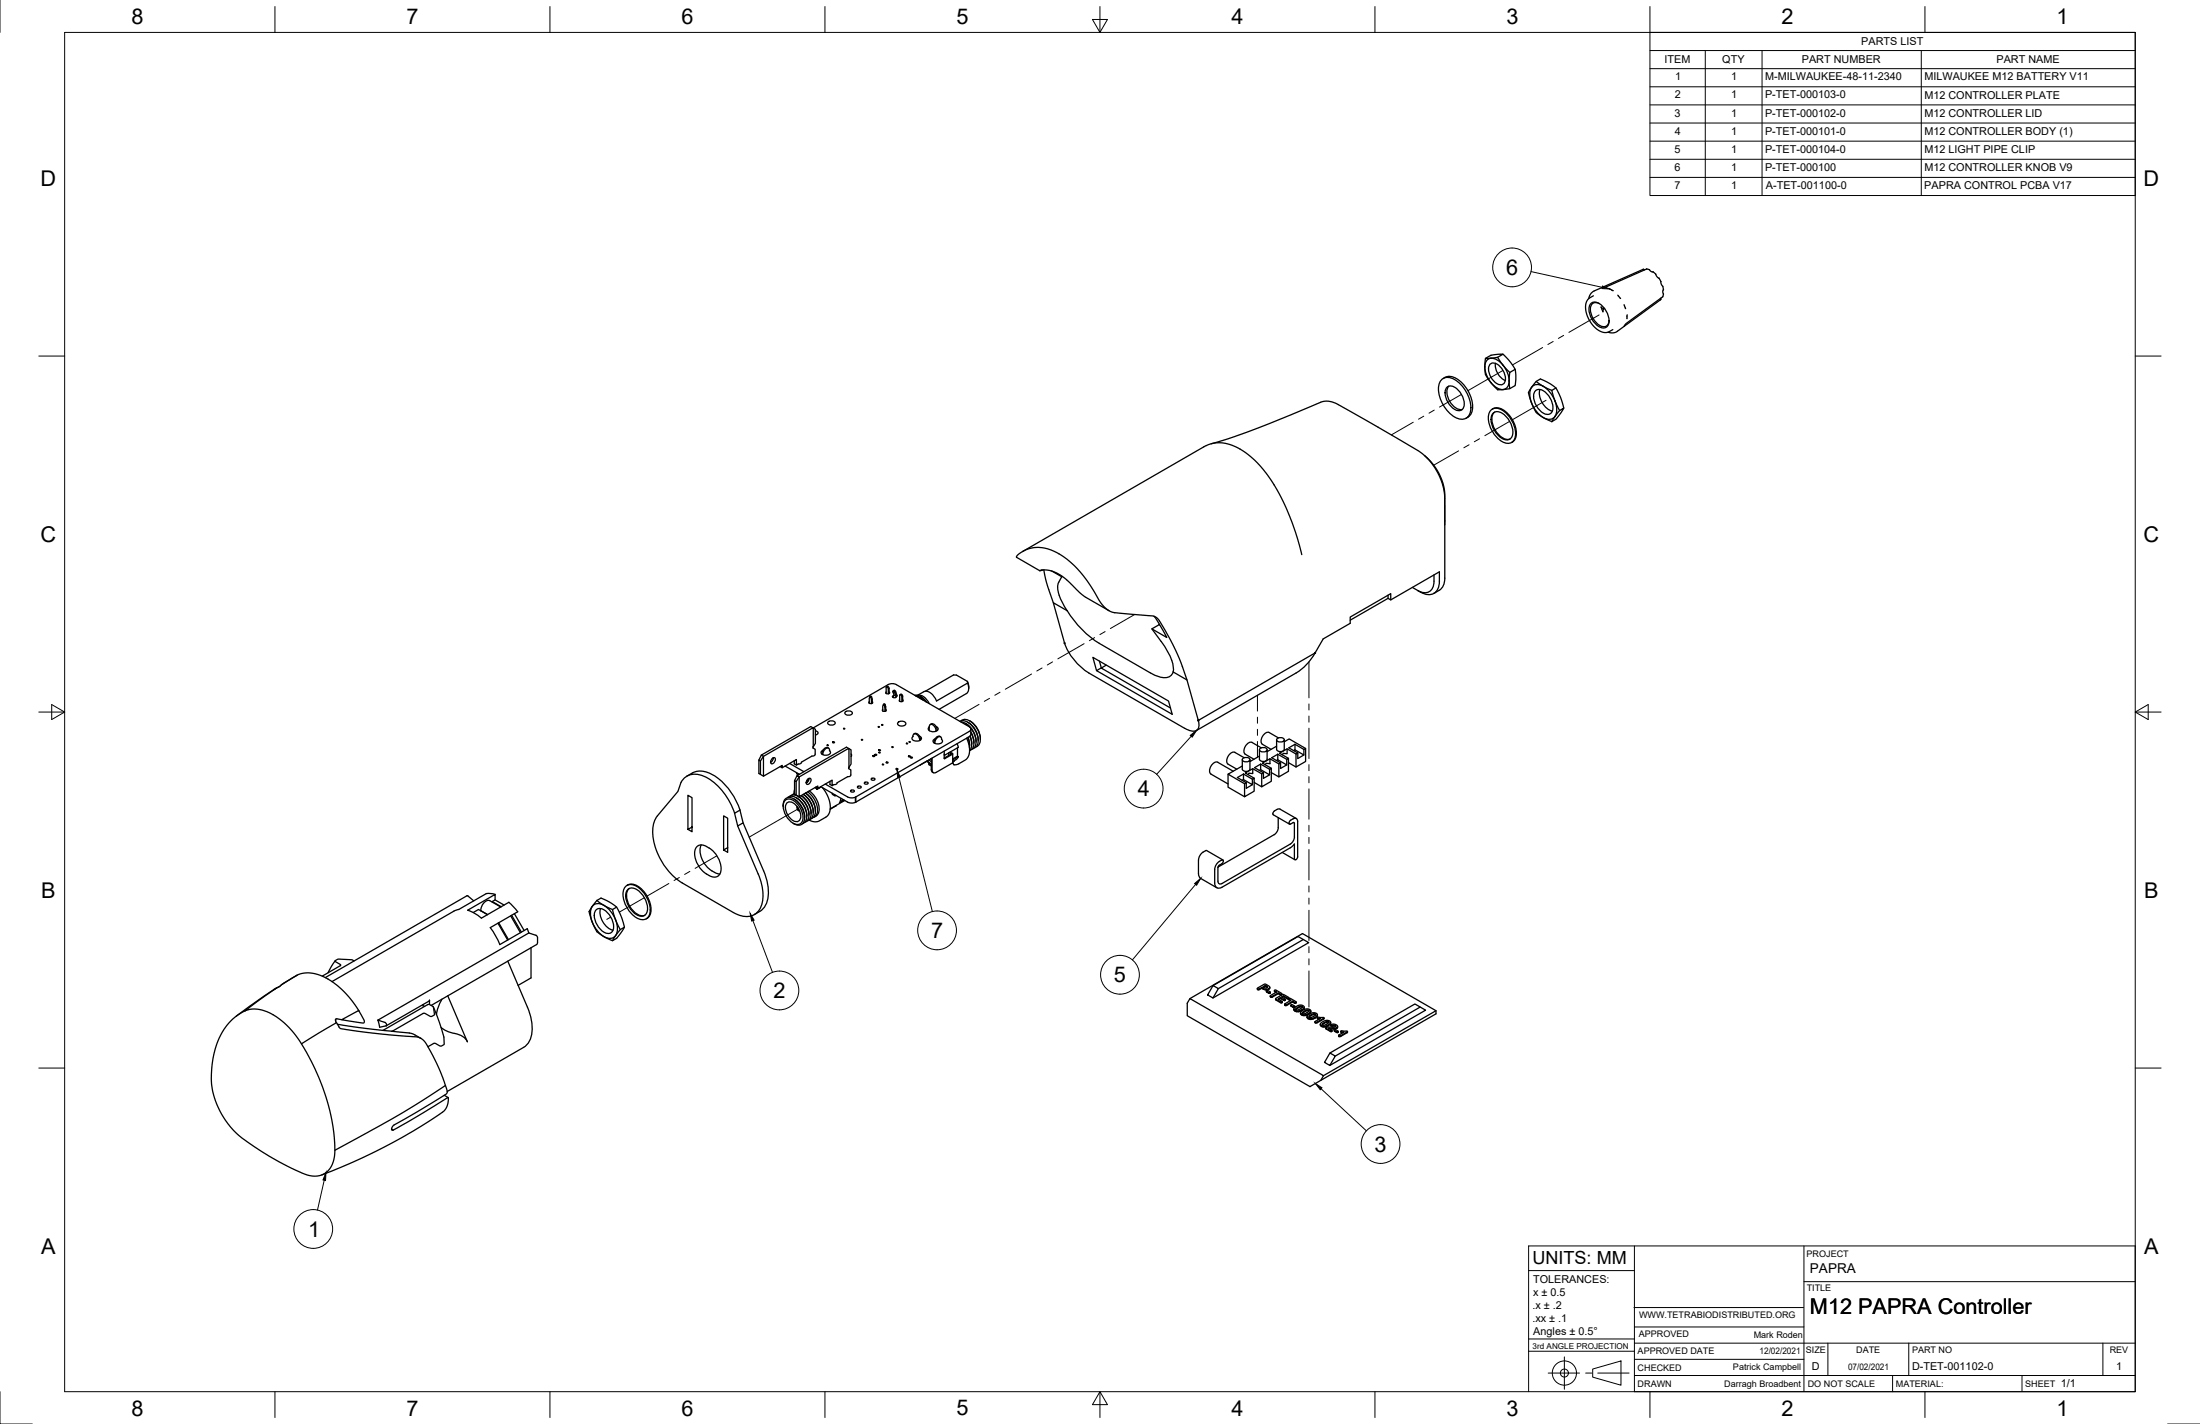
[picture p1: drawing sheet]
<svg xmlns="http://www.w3.org/2000/svg" width="864mm" height="559mm" viewBox="0 0 864 559" stroke-linecap="round" stroke-linejoin="round" font-family="sans-serif">
<!-- layer: Visible -->
<g fill="none" stroke="#000" stroke-width=".51">
<path d="M624.4 119.2a2.85 2.85 0 0 1 4 .3 7.8 7.8 0 0 1 2.9 8 2.57 2.57 0 0 1-4.3 .2 7.8 7.8 0 0 1-2.9-7.9zM625.5 116.1l-1.4 .8a6 6 0 0 0-.8 7.6 8.4 8.4 0 0 0 7.5 6l2.3-1.2M627.8 119.2a2.22 2.22 0 0 0-2.5-.2 2.22 2.22 0 0 0-1 2.4 7.5 7.5 0 0 0 5 6.8 2.13 2.13 0 0 0 2.3-2.4M631.9 113.4l.2 .1M632.2 113.5l.5 .4M632.7 113.9l.6 .2M635.1 115.8l1.1 1.3M637.5 119.5l.6 1.6M645.6 105.9l-.6-.2-19.2 8.5a4 4 0 0 0-2.2 3M646.4 105.6l1 .2 1 .9a2.99 2.99 0 0 1 2.2 2.1l.6 .4 .8 1.3M646.4 105.5l-16.3 7.3-1.3 .1M652 110.5l.1 1 .6 .8"/>
<path d="M652 117.4l-17.1 12.6a4 4 0 0 1-3.7 .4M652 117v.4M652.7 112.4a1.23 1.23 0 0 1 0 1.7l.2 1.2M653 115.3l-.3 1.2-14.4 10.5-.8 1M590 139l2.9 3.2 1.9 2.7-2.1 1.3M629.8 121l-.6 .8v.5l-.7-1.8 .3 .4 .9 .2M638.8 123.6l-.1 1.5M565.7 149.2a4.4 4.4 0 0 1 6.2 .3 13.3 13.3 0 0 1 5.2 12.5 3.7 3.7 0 0 1-6.1 1.7 13.3 13.3 0 0 1-6.1-13zM566.5 148.5a5 5 0 0 1 6.5 1 12.8 12.8 0 0 1 4.7 12.4 3.9 3.9 0 0 1-2.2 2.2M567.9 152.1a3.5 3.5 0 0 1 5 1.5 6.3 6.3 0 0 1 1.2 6.9 3.5 3.5 0 0 1-5-1.5 6.3 6.3 0 0 1-1.2-6.9zM568.7 151.5a6.3 6.3 0 0 0 2.1 8.1l2 1.1h1.2M582.8 144a6.7 6.7 0 0 0 2.1 5.8l.3 .3"/>
<path d="M582.8 144l.2-2a.86 .86 0 0 1 .6-1.3l2.8-.3a1.41 1.41 0 0 1 2.3 1.1l2.8 3.6a1.69 1.69 0 0 1 1 2v4.3a.73 .73 0 0 1 .2 .8 .73 .73 0 0 1-.8 .4l-1.9 .3M582.9 144a10.4 10.4 0 0 0 2.3 6.1M582.9 144a2.92 2.92 0 0 1 1.4-3.1 2.92 2.92 0 0 1 3.3 .3 9.9 9.9 0 0 1 4.6 9.8l-.3 .6a2.37 2.37 0 0 1-1.9 1.3M584.9 143a3.1 3.1 0 0 1 4.4 1.4 5.6 5.6 0 0 1 1.1 6.1 3.1 3.1 0 0 1-4.4-1.4 5.6 5.6 0 0 1-1.1-6.1zM585.2 150.1l1.2 1.4a2.85 2.85 0 0 0 3.6 1.4M585.2 150.1a6.2 6.2 0 0 0 4.8 2.8M587 142.6a7 7 0 0 0 3.9 6.7M587.9 140.2l2.1-1.2-4.8 .4-2.1 1.2M594.8 144.9l.2 2.3-.2 4.1-2.1 1.2M601.2 152a3.2 3.2 0 0 0-.7 4.2l.7 1.9M601.2 158.1a7.7 7.7 0 0 0 4.2 5.5l.4 .3M601.2 152a6.9 6.9 0 0 0 0 6.1"/>
<path d="M601.2 158.1a11.7 11.7 0 0 0 4.6 5.7M602.6 153.4a3 3 0 0 1 4.5 1 6.7 6.7 0 0 1 1.9 7.6 3 3 0 0 1-4.5-.9 6.7 6.7 0 0 1-1.9-7.7zM603 149.7l1.7-1 2.2 1a8.7 8.7 0 0 1 5.7 6.3l1.3 4.1M604.5 152.8a7.5 7.5 0 0 0 4.9 8.5M605.8 151.6l2.2 1.1a1.52 1.52 0 0 1 1.5 1.9l.9 2.7M605.8 151.6l-1.9-1.3a.73 .73 0 0 0-.7-.5 .73 .73 0 0 0-.7 .5l-1.3 1.7M605.8 151.6a11.5 11.5 0 0 1 4.6 5.7M605.8 151.6a3.3 3.3 0 0 0-4.6 .4M610.4 157.3l1.8 3.8M610.4 157.3a5.6 5.6 0 0 1-.9 6.9l-1.7 .4-2-.8M610.8 152.3l-1.6 .9M475.5 174.1l6.6-1.9 9.2-3.3 27.7-11.3 2.2-.2 2.7 .7a489.7 489.7 0 0 1 32.6 18.7l3.4 2.7 3 3.5 2.1 3.9 1.7 4.6 .4 3.2v32.1"/>
<path d="M559.2 178.8l2 1.8 2.3 3 1.8 3.1 1.1 3 .7 4.1v12M585.3 160.9a4.3 4.3 0 0 1 5.8 1.2 10.1 10.1 0 0 1 3.2 10.6 3.6 3.6 0 0 1-5.5 0 11 11 0 0 1-4.3-10.5zM586.1 160.4l-.3 .1M586.1 160.4a5.4 5.4 0 0 1 6.2 2.4 9.5 9.5 0 0 1 2.4 9.6l-1.3 1.3M586.3 162a4.1 4.1 0 0 1 5.3 1.8 7.5 7.5 0 0 1 1.7 7.9 3.3 3.3 0 0 1-5.1-.7 8 8 0 0 1-2.3-8.6zM586.7 161.7a5 5 0 0 0-.3 6 7.1 7.1 0 0 0 5.8 4.7l.6-.1M605.8 163.9l3.4 1.6M612.2 161.1l-3 4.4M612.2 161.1l1.7-1-3.1 4.4-1.6 1M401.4 216.4l71.1-41a14 14 0 0 1 15.2 1.4l.8 .5a52.5 52.5 0 0 1 17.1 23.8 101 101 0 0 1 5.4 16.6M408.2 224l-9.1-5.3 .1-.7a13.2 13.2 0 0 1 16.5-.7l4.3 3.1 4.1 4.2 3.1 3.9 5.8 9.1a7.5 7.5 0 0 0 4.6 2.8l14.6 1.3a4.5 4.5 0 0 1 3.6 3.1l4.6 8.1 3.2 7.1 2.3 6.8 4.5 15.9M409.5 223.6l-1.4 .3 1.2-.3a14.6 14.6 0 0 1 11.5 5.9l5 4.6 9.6 5.6"/>
<path d="M409.8 223.6l1 5.1 2.7 7.8M412.9 224.1l3.9 2.2 .2-.1M415.6 228.5a11.6 11.6 0 0 0 2.3 9.6l1 1.6M416.8 226.3l-1.2 2.2M418.9 239.6l-5.4-3.1 4.4 15.9M418.9 239.6a39.4 39.4 0 0 0 12.6 12.9l20.1 11.6a8 8 0 0 0 7.6 1.3 5.2 5.2 0 0 0 .8-6.3l-2.4-4.8-5.4-7.5M544.9 233.6v1.2M545.9 235.4v-2.4l-15.9 9.1v2.5l-10.6 6.1-3.2 5.5-45.8 26.5M554.4 230.5a10.8 10.8 0 0 0 7.3 2.8 4.5 4.5 0 0 0 3.3-5.2v-3.7l-19.1 11-1-.6-14.9 8.6M562.9 225.6a8.3 8.3 0 0 1-1 5.9 3.9 3.9 0 0 1-5.4 .2M567.1 226.8a5.3 5.3 0 0 1-2.1 4.8l-2.2 1.3M417.9 252.4a23 23 0 0 0 9.5 11.7l37.6 21.7"/>
<path d="M431.6 259.5l.6 2.6-1.8 1.1 29.7 17.1-1.4-5.2-29.7-17.1 1.4 5.2M452.9 241.8l2.1 2.9 3 5.5-5.8-3.4 3-1.8M516.2 256.2a21.5 21.5 0 0 1-7.4 7.9l-39.1 22.6M331.8 279.4a1.75 1.75 0 0 1 2.8 .5 1.69 1.69 0 0 1-3-.2zM341.2 275.4l-.2 .2a.82 .82 0 0 0 .8 .5 .82 .82 0 0 0 .8-.5l-.2-.2M341.2 276l.3-2.7 .3 .2 .3 1v1.6M341.5 273.3h.6l.3 2.7M342.1 273.3l-.3 .2M342.4 274.3l-.3 .2M346.5 279v-1.9l.3-.7 .3 .2 .3 1v1.6M346.5 278.4l-.2 .2a.82 .82 0 0 0 .8 .6 .82 .82 0 0 0 .8-.6l-.2-.2M346.8 276.4h.6l.3 2.6"/>
<path d="M347.4 276.4l-.3 .2M347.7 277.4l-.3 .2M347.9 272.1l.2-2.6 .6 .5v2.3M347.9 271.5l-.2 .2a.82 .82 0 0 0 .8 .6 .82 .82 0 0 0 .7-.6l-.2-.2M348 269.6l.6-.2 .4 .8M348.6 268.7l-29.4 17 .9 .5v5.5l-.9 1.3M348.6 268.7l1.7-.4 1.6 .4M349 270.2v1.9M350.5 271.5l.5 1.2 .8 .5M350.6 271.1l.6-.2 .5 .8M350.9 272.9l-.3 .1a.64 .64 0 0 0 .2 .9 .64 .64 0 0 0 .9-.2l.2-.3M351 272.7l-.5 1"/>
<path d="M351.3 272l-.8-.5 .1-.3 .3-.1 .4 .5 .5 1.6-.2 .5M351.7 271.7l.4 1.6M351.9 268.7l28.7 16.5a.97 .97 0 0 1 .5 1 .97 .97 0 0 1-.6 .8l-44.6 25.7M353.2 274.6l-.2 .2a.82 .82 0 0 0 .7 .6 .82 .82 0 0 0 .8-.6l-.2-.2M353.2 275.2l.2-2.6 .6 .5v2.2M353.3 272.6l.5-.2 .5 .6v2.2M359.1 272.8h.9l1.4 .6 2.1 2M359.3 273a5.2 5.2 0 0 1 3.1 1.7M359.6 273.2l2.2 1.2M360.2 272.8a4.6 4.6 0 0 1 4.6 3.3M361.3 273.3l1.5 1.1 .9 1.1M363.3 271.2l11-6.3h1.2l4.2 2.5 .1 .6-12.2 7.1a5.1 5.1 0 0 0-4.6-3.8l-2.8 1.5"/>
<path d="M379.3 272.2l-10.7 6.2M379.7 267.4l.5 1.3 .1 1.4M379.8 268l.4 1.6v1.3l-.9 1.3M434.3 261l-2.1 1.1 27.3 15.7M460.5 263.7l5.4 3.1M297.9 298.2l1-1.9 .8 .5-1.2 1.8v5.3M298.5 298.6l-.6-.4v5.3l1.8 1.1M303.1 297.7a.69 .69 0 0 1 1.2-.1 1.66 1.66 0 0 1-1.5 2.1l-.3-1zM303.5 297.4v.2M303.5 297.4l-.2 1-.8 .8M310 299.6l5.6 3.2M311.8 298.5v1.2l.8 .5"/>
<path d="M319.1 285.6l-.8-.5-19.4 11.2M319.2 293v.6l.8 .4v2M319.2 293l-.1-7.4-19.4 11.2v7.8l7.3-4.2v.9l5.6-3.3v2.2l1.7-.6 .3-.5 4.1-2.4 1-.2 .3-.5M319.2 293v.1M320.1 286.8a.84 .84 0 0 1 1 .8 .84 .84 0 0 1-1 .8M324 293.9l.3-.2a.84 .84 0 0 1 1-.1 .84 .84 0 0 1 .3 1 .9 .9 0 0 1 .4 1.1 .9 .9 0 0 1-1 .5l-2-.1 .2-1zM324.7 292.4l.5 .1-.5 .1zM325 283.3a1.75 1.75 0 0 1 2.9 .5 1.69 1.69 0 0 1-3-.2zM325.2 293.6a1.83 1.83 0 0 0-2.5 1.8v.6a.88 .88 0 0 1-.4-1 .88 .88 0 0 1 .8-.6M331.2 285.8l.4 .2-.4 .1zM333.1 293.7l-.8-.5-19.4 11.2M333.2 293.8l.9 .5v5.5l-.9 1.3"/>
<path d="M334.1 295.9l.2 .5-.2 .5M338.2 290.2l.4 .1-.4 .1zM344.8 285.1l.4 .2-.4 .1zM345.1 295.2l.4 .1-.4 .2zM346.2 284.4l.4 .1-.4 .1zM346.4 299.9l.5 .1-.5 .1zM350.2 293.1l.4 .1-.4 .1zM352.5 283.5a1.9 1.9 0 0 1 3.1 .6 1.84 1.84 0 0 1-3.3-.3zM355.8 291.7l.5 .1-.5 .1zM356.9 291l.5 .2-.5 .1zM358.6 288.1a2.14 2.14 0 0 1 2.4 2.5 2.07 2.07 0 0 1-3-.9zM358.7 288a2.04 2.04 0 0 1 2.6 2.4 .87 .87 0 0 0 .4-.9 .87 .87 0 0 0-.8-.7"/>
<path d="M364 298.6l1.6 1.6M364 298.6l1.6 1.3M364.1 298.8l.5 .6M364.6 299.4l.1 .6 .9 .6M364.7 298.2l.9 .6M364.8 286.7v-1.5a1.01 1.01 0 0 1 .9-1 1.01 1.01 0 0 1 1.1 .8l.6 1.9M365.2 284.3a1.82 1.82 0 0 1 2.6 1.8l.1 .6M365.3 297.8l.3 .1M365.6 297.7v4.6l.8 .9M365.9 297.5v5.1l.8 .7 7.1-3.9M367 291.7a2.07 2.07 0 0 0 3-.9l-.4-.8a1.01 1.01 0 0 0-.9-1 1.01 1.01 0 0 0-1.1 .8l-.7 1.9M367.1 289.9a.86 .86 0 0 0-.8 .7 .86 .86 0 0 0 .3 .9"/>
<path d="M367.4 285.1a1 1 0 0 1 .8 1.1 1 1 0 0 1-1.1 .9 2.04 2.04 0 0 1-2.7-1.2l.4-.6M369.2 289.1a1.82 1.82 0 0 0-2.5 1.8l-.1 .6M370.6 294.7l.1 3 3.1-1.7M370.6 296.3l.2 .1M370.7 296l.1 .4M372.4 295.4v1.1M372.6 295.3l.9 .5-2.9 1.7M373 295.1l.8 .5M373.9 295.6v.4M374 295.8v3.5M374 299.3h.1M374 299.2l-.1 .2"/>
<path d="M374.6 298.5l-.6 .5M375.7 291.8l.5 1.4M375.9 293.5v3.2l.3 .2-2.2 1.3M375.9 296.7l-1.9 1.1M376.2 293.3l-5.4 3.1M376.2 296.9l-.7 1-1.5 1M376.8 283.1a5.1 5.1 0 0 1 5.8 3.1 6.3 6.3 0 0 1 .6 6.8l-.9 .6M377.2 283.3a8.2 8.2 0 0 1 5.7 9.4l-.6 .9-.8 .5M377.3 282.9a3.6 3.6 0 0 1 4.8 1.1 8.1 8.1 0 0 1 2.3 8l-1.2 1.1M378.9 283.8a8.2 8.2 0 0 1 4.2 6.8M379.4 289.7a7.3 7.3 0 0 1-.2 8.3l-3.7 2.1h-1.1l-.4-.9M379.8 283.4a8.2 8.2 0 0 1 4.2 6.7"/>
<path d="M379.9 289.4l.6 2.3 .1 1.6M380 289.3l.6 3.3M380.6 282.9a8.4 8.4 0 0 1 4.2 7.3M380.8 288.8l.6 1.9v1.4M381.1 286.1v2.1M381.1 287.6a5.3 5.3 0 0 1 0 6.7l-.5 .2a5.2 5.2 0 0 0 .1-5.6M381.1 288.2l-.6 .9-44.6 25.7M381.1 287.3l.8 1.6 .4 2.2M382.3 291.1v.5M383.1 290.7v.4M384 290.2v.5M470.4 282.7a2.81 2.81 0 0 1-1.7 4.2l-1.6-.2-2.1-.9"/>
<path d="M484.7 295.3l3.7 2M484.8 295.2a3.1 3.1 0 0 0-2.7 4.7l3.4 1.9M487.7 298.1v3.7a1.74 1.74 0 0 0 3 0v-3.7M487.8 297.7a1.77 1.77 0 0 1 2.9 .5 1.71 1.71 0 0 1-3-.2zM490.7 298.7l.1 .1M494.4 294.2v3.7a1.74 1.74 0 0 0 3 0M494.4 296.7l-3.7 2.2M494.5 293.8a1.77 1.77 0 0 1 2.9 .5 1.71 1.71 0 0 1-3-.2zM494.9 299.8v2.2l-.6 .3M494.9 299.8l-2.4 1.4 3.5 2.1v2.1l2.4-1.3M494.9 299.8l3.5 2.1M495.1 293.5l-3.6-2.2a3.1 3.1 0 0 0-2.7 4.7l3.4 1.9"/>
<path d="M497.4 294.8l.2 .1M497.4 294.2v3.7M498.5 297.8l-2.9 1.7 3.4 2M501.1 294.1a1.74 1.74 0 0 0 3 0M501.1 292.8l-3.7 2.2M501.1 290.3v3.8M501.3 289.9a1.77 1.77 0 0 1 2.8 .5 1.71 1.71 0 0 1-3-.2zM501.6 296v2.2l-.5 .2M501.6 296l-2.4 1.3 3.5 2.1v2.1l2.4-1.3M501.6 296l3.5 2M501.9 289.6l-3.7-2.2a3.1 3.1 0 0 0-2.6 4.7l3.4 2M502 299.8l-3.5-2v1.9l-1.5-.2-.4 .6"/>
<path d="M504.1 291.1l2-1.1 6.4 3.7M504.1 290.9l.2 .1M504.1 290.3v3.8M505.1 298v2.2l-3.5-2M505.1 298l.7-.4v5.1l-3.8 2.2v-5.1l.7-.4M505.2 293.9v1.9l-1.4-.2-.5 .6M505.8 299.3l2.9 1.7M508.3 292.1v2.2l-.5 .3M508.3 292.1l-2.4 1.4 3.5 2v2.2l2.4-1.4M508.3 292.1l3.5 2M508.7 295.9l-3.5-2-2.9 1.7 3.5 2M511.8 294.1v2.2l-3.5-2"/>
<path d="M511.8 294.1l.7-.4v5.1l-3.8 2.2v-5.1l.7-.4M269.6 304.6a8.7 8.7 0 0 1 11.4 .2 26.2 26.2 0 0 1 9.5 13.1M288.4 319.1l1.2 5 2.1-1.2 8 18.8a16.3 16.3 0 0 1 .6 14 8.6 8.6 0 0 1-4.2 3.2M288.4 319.1a24.1 24.1 0 0 0-12.9-14.8 6.3 6.3 0 0 0-8.1 2.7l-1.3 3.6-8 9.5a14.2 14.2 0 0 0-.5 13.5 25.7 25.7 0 0 0 10.2 12.9l20.1 11.6a7.4 7.4 0 0 0 9.6-.4 13.9 13.9 0 0 0 .7-13.4l-8.6-20.2M290.5 317.9l-2.1 1.2M290.5 317.9l1.2 5M306.2 300.8l.8 .5M307.4 316v.3M307.4 315.9a2.57 2.57 0 0 1 1.3-2.7 2.57 2.57 0 0 1 2.9 .3 8.6 8.6 0 0 1 4 8.9 2.64 2.64 0 0 1-4.3 .7M308.1 314.2a3.1 3.1 0 0 1 4.6 .9 6.8 6.8 0 0 1 1.9 7.8 3.1 3.1 0 0 1-4.6-.9 6.8 6.8 0 0 1-1.9-7.8zM308.2 300.6l5.6 3.2M309 315a3.6 3.6 0 0 1 4.5 2.3 3.6 3.6 0 0 1-.3 5.1 4.8 4.8 0 0 1-4.7-4.1l-.1-.8a2.73 2.73 0 0 1 .6-2.5z"/>
<path d="M309.1 313a3.6 3.6 0 0 1 4.9 1.2 8.1 8.1 0 0 1 2.3 7.9l-1.3 1.1M310 312.5a3.6 3.6 0 0 1 4.8 1.2 8.1 8.1 0 0 1 2.4 7.9l-1.3 1.1M311.6 313.5a8.2 8.2 0 0 1 4.3 6.8M311.9 306.3l1-1.9 .8 .5-1.2 1.8v5.3M311.9 309.9l-.2 1.6 .2-.2M311.9 311.5l-1.1 .5M312.5 313l.4 .3M312.5 306.7l-.6-.4v5.3l1.8 1.1M312.7 303.2l.1 .5M312.8 303.7l.7 .4M312.9 316.4l-.1 .7 .6 .9M312.9 313.3a8.2 8.2 0 0 1 3.8 7"/>
<path d="M313.2 316.9v.8l.4 .4M313.3 312.5a8.1 8.1 0 0 1 4.2 7.3M313.4 317.2v.7l.5 .4M313.5 303.7l.1 .3M314.5 312.2a8.1 8.1 0 0 1 3.9 7.1M314.5 312.2a8.3 8.3 0 0 1 3.4 9.1l-1.2 .9M315.5 311.8a8.2 8.2 0 0 1 3.7 7.1M316.5 307l.2 .1h-.2M316.8 306.4l.5 .1M316.8 306.5l-.2 .1M317 310.7a8.3 8.3 0 0 1 3.5 9.1l-1.2 1M317.1 305.8l.4 .2h-.6"/>
<path d="M317.1 305.7a.69 .69 0 0 1 1.2 0 1.66 1.66 0 0 1-1.5 2.1l-.3-1zM317.4 306.1l-.5 .4M317.5 305.5l-.3 1-.7 .8M317.6 310.4a8.4 8.4 0 0 1 3.5 9l-1.4 1.2M320.1 318.4a8.1 8.1 0 0 0-3.9-7.2 8.3 8.3 0 0 1 3.4 9.1l-1.2 1M320.2 308.9l.8 .5M320.7 309.7h.1M320.7 309.6l-.7-.6 .7 .7M321.4 309.4l.1-.2-.8 .5M321.5 309.1v.1M322.2 308.7l10.5 6.1 1.5 .3 1.6-.3M322.3 308.8l-1.6 1"/>
<path d="M322.8 309.1l1.3 1.7 1.2 2.5 .5 2.2 .1 2-.3 1.4-.8 1.2-3.1 2a4 4 0 0 1-4.1-.3 3.4 3.4 0 0 0 1.5-4.4 9.6 9.6 0 0 0-3.8-5.7l.1 .1M324 307.7l9.2 5.2 1.6 .2 1-.3M325.8 306.6v1.2l.8 .5M326.7 311.3v.3M326.7 311.6l1 .7M327.5 311.8l.1 .4h.4M328.1 312.1l-.1 .1M328.2 316.1l-2.3 1.5M328.6 307.2l-.3 .5-.9 .2M330 314l.4 .5M330.1 313.2l-.6 1.8 1.8-1M330.8 313.7l-.4 .8"/>
<path d="M331 313.8l-.6 .7M331.6 314.1l-5.7 3.3M332.7 304.8l-4.1 2.4M333.2 301.1v.5l.8 .5v2.2l-.6 .4-.6 .1M333.2 301.1l-.1-7.4-19.4 11.2v7.8l7.3-4.3v1l5.6-3.3v2.2l.7-.4M333.2 301.1h.1M333.9 310.3l.7-.3 .8 .3a.79 .79 0 0 1-.8 .6 .79 .79 0 0 1-.7-.6zM335.8 312.8v2.1zM336.6 308.8l.7-.4 .8 .4a.79 .79 0 0 1-.8 .5 .79 .79 0 0 1-.7-.5zM339.3 307.2l.7-.3 .8 .3a.79 .79 0 0 1-.8 .5 .79 .79 0 0 1-.7-.5zM342 305.7l.7-.4 .8 .4a.79 .79 0 0 1-.8 .5 .79 .79 0 0 1-.7-.5zM361.3 300.1h.1"/>
<path d="M361.4 300.1h-.1M482.1 303.8v5.1l6.4 3.8M484.1 302.6l-6.1-3.5a3.1 3.1 0 0 0-2.7 4.6l6.8 3.9M487.7 300.6l-5.6 3.2 6.4 3.8M488.1 303.7v2.2l-.5 .3M488.1 303.7l-2.4 1.4 3.5 2v2.2l2.4-1.4M488.1 303.7l3.5 2.1M491.6 305.8v2.1l-3.5-2M491.6 305.8l.7-.4v5.1l-3.8 2.2v-5.1l.7-.5M491.8 301.6v2l-1.5-.2-.4 .6M492.3 307l3 1.8M495.3 303.7l-3.5-2.1-3 1.7 3.5 2.1"/>
<path d="M498.4 301.9v2.2l-3.5-2.1M498.4 301.9l.6-.4v5.1l-3.7 2.2v-5.1l.7-.4M499 303.2l3 1.7M501.2 317.7l-1.2 .7-.3 1.2 6.5 3.8M502.5 317.5l6.4 3.7M502.5 317.5l-1.3 .2M271.7 324.5l-1.7 1v-13.4l1.7 .9v13.4l-1.7-.9M273.8 332a3.8 3.8 0 0 1 4.6 .8 9.5 9.5 0 0 1 4.4 9.8 2.73 2.73 0 0 1-4.4 1 9.7 9.7 0 0 1-5.4-10.4zM275.3 331.6a9.1 9.1 0 0 0 4.1 10.1M285.6 332.6l-1.5 .9v-13.3l1.5 .9v13.4l-1.5-1M315.8 320.3v.5M472.3 334.4l1.4-.6 6.3 3.7"/>
<path d="M472.3 334.4l-.9 .8-.9 1.7v6M501.8 320.8l-.1 4.5-1.1 1.9-22.5 13.1M503.3 334.5l5 2.9M506.6 323.4l1.4-.6 .1 6.2-1.1 1.9-27.3 15.8-.8 .2-.6-.3-.2-.8v-5.4l.3-.7 1.6-1.2v-1a4 4 0 0 0-3.2 3.7v5.3a1.75 1.75 0 0 0 .9 1.9 1.75 1.75 0 0 0 2-.2l26.8-15.5 1.6-1.5v5.8M506.6 321.9a2.15 2.15 0 0 1 2.3-.7l.5 1.2v13.8l-.6 1.1-.5 .1-.2-.5M506.6 321.9l-.6 1.1 .2 .4 .4-.1M183.7 351.7l2.3 1.8M183.8 351.6l-.5-.1-55.6 32.1M188.7 357.4l2.6 1.5-3.5-2-2 1.2M188.7 357.4h.1M192.3 353.4l4.3 2.5M192.3 353.4a3.5 3.5 0 0 0-3.6 3.9"/>
<path d="M193.2 354l1.2-.9v-2.1l-10.8 6.2a15.2 15.2 0 0 1 5.4 3.1l10.7-6.2 3.5 3.7-10.8 6.2 2 2.8 1.8 3.9 10.8-6.3 .6 1.7M193.2 353.8l3.5 2M194.4 353.1l3.5 2.1M194.4 351l-1.8-.4-1.7 .1-10.8 6.2-2 .7-47.8 27.6M200.5 359.4l3.8 6.6M200.9 359.2l3.8 6.6M201.9 358.6l3.8 6.5M232.9 355.2a4.5 4.5 0 0 1 6 1.5 10.4 10.4 0 0 1 3.1 9.9 3.4 3.4 0 0 1-5.5 .5 10.8 10.8 0 0 1-4.3-10.9zM233.9 357.1a3 3 0 0 1 4.5 1 6.7 6.7 0 0 1 1.8 7.6 3 3 0 0 1-4.4-.9 6.7 6.7 0 0 1-1.9-7.7zM234.3 353.4l1.6-1 2.2 1a8.9 8.9 0 0 1 6 6.8l.6 2a3.2 3.2 0 0 1-1 3.9l-1.6 2.1-1.7 .9-2.2-.9a8.9 8.9 0 0 1-5.9-6.8l-.6-2a3.2 3.2 0 0 1 1-3.9zM234.3 353.4l3.1 2.1 3 1.4M235.7 356.5a7.5 7.5 0 0 0 4.9 8.5"/>
<path d="M242.1 356l-1.7 .9 1.1 3.7 2 4.2M245.6 347.9a4.3 4.3 0 0 1 5.9 1.1 10.1 10.1 0 0 1 3.2 10.6 3.6 3.6 0 0 1-5.6 .1 11 11 0 0 1-4.3-10.6zM246.1 347.5a4.6 4.6 0 0 1 5.7 1.4 10.2 10.2 0 0 1 3.2 10.5l-1.3 1.2M246.6 348.9a4.1 4.1 0 0 1 5.3 1.8 7.5 7.5 0 0 1 1.7 8 3.3 3.3 0 0 1-5-.8 8 8 0 0 1-2.4-8.6zM247 348.7a5 5 0 0 0-.3 5.9 7.1 7.1 0 0 0 5.8 4.8l.6-.2M279.4 341.7l2 1.1 1.2 .2M470.5 342.8l.1 1 .7 .9M471.3 344.7l6.4 3.7M131.6 377l-2.8 4.7M139 377.1l-.9-.5-5.6-.2-.9 .9 2 1.2 .1 .4-7.2 4.2M195.5 362.3l3.8 6.6M195.8 362.1l3.8 6.6"/>
<path d="M199.3 377.2l7.7 18a16.1 16.1 0 0 1 .7 13.6l-2.2 2.2-29.9 17.3-.7-2.3M207.6 366.1l2.7 .9 .5 .4 .2 2.4-.4 .9-41.4 23.8M207.6 366.1l-59.3 34.2M208.4 371.9v11.9l-5 2.9M245.1 363.9l-1.6 .9-3.1 4.3M511.6 368.7l2.1 1.2-37.6 21.7M96.1 396.7a23.7 23.7 0 0 0-12.4 18.2l-.7 7.9 .5 5.7 1 3.3 1.8 4 3.9 6.1 4.4 4.4 7.9 5.4 9.4 5.5 8.5 3.8a7.9 7.9 0 0 0 10.9-7.1l.1-4.3-.4-5-.8-5.2-1.8-7.3-1.7-5.4-2.8-6.7-5.6-10.4M107.4 388.4l-14.6 10.4M108.6 387.7l-1.2 .7M109.8 387.1l-2.4 1.3M110 386.9l-6.2 4-7.7 5.8a13.5 13.5 0 0 1 13.4 3l5 4.7 3.8 5.2 13.8-8.3-.2-.3a.63 .63 0 0 1-.3-.7 .63 .63 0 0 1 .6-.5l2 .4M110.5 386.5l-.5 .4"/>
<path d="M116.7 382.6l-6.3 3.9 6.3-3.9a14.1 14.1 0 0 1 13.7 2.7l3.3 2.5 2.3 2.3a34.6 34.6 0 0 1 7 10.9l-.1 .3a25.1 25.1 0 0 1-7.7-1l-1.1-.1 6.7-3.7M166 394.2l.1 .5 .6 .2M168.4 392.8l-16.8 9.7M168.5 392.8l.1-.3v1.7M170.1 395.1l2.3 5.9 1.8 6M173.5 392.1a15.3 15.3 0 0 0-2.2 6M175.8 390.8l7.7 18M467.1 391.9l44.2-25.5 52.4 30.2v1.2l-49.5 28.6-48.2-27.8v-4.9l1.1-1.8 52.4 30.2-1 1.8M476.2 386.7l2.1 1.2-2.2 3.7-2.1-1.2zM476.2 386.7l33.3-19.2 2.1 1.2-33.3 19.2M493.6 387.9l3-1.8 1.7 1.1v.8M493.7 388l-.1-.1 .3 .5 1.4-.6 .6 .4"/>
<path d="M494 388.1l-.3-.1v.4M494.4 388l-.4 .1v.3M495.3 387.8v-.3l.6 .3v.4M495.3 387.5l-.9 .5v.3M495.9 387.8l1.1 .4M496.7 386.7l-.9 .5 .9 .5a.46 .46 0 0 0 .7-.1 .46 .46 0 0 0-.2-.7l-.5-.2v.3l-.7 .4M496.7 387l.8 .5M497.1 388.9l.5-.2 1 .5-.1 .6-.5-.1M497.3 389l-.2-.1v.3l.9 .5M497.3 389.4v-.4l.7 .4v.3M498 389.4l.3 .1M498 388l-1 .2v.3"/>
<path d="M498.3 387.7l-.3 .6M498.4 387.4l-.1 .7-.8 .4-1.6-.3M498.5 389.5l-.2 .3M498.6 389.3l-.1 .5M499.1 391.1l-.3-.1v.3M499.5 390.9l-.4 .2v.3M500.3 388.7l.6-.2 2.2 1.3v.6l-.6-.1M500.4 388.9l-.1-.2v.4l.6 .3M500.4 389.2v-.3l.7 .4-2.5 1.5M500.9 392.5v-.3l1.7 1M501.8 390v-.4l.7 .4v.3M501.8 389.6l-2.3 1.3v.4"/>
<path d="M502.5 390.3l-.7-.3-2.4 1.3h-.7l-.1-.5 .2 .2M502.5 390l.3 .1M502.6 391.5l-.9 .5 1.6 1-.1 .5-2.4-1.1-.1-.5 .2 .3M502.6 391.8v-.3l1.3 .8M502.9 393.3l-.3-.1v.3M503 390.1l-.2 .3M503.2 389.9l-.2 .5M503.2 393.2l-.3 .4M503.3 391.4l.5-.3 1.4 .8M503.3 393l-.1 .5M503.8 390.8l-.8 .4 1.4 .8 .1 .6h-.6l-1.3-.8-.7 .4M503.8 391.1v-.3l1.4 .8v.3"/>
<path d="M504.2 392.3h-.3v.3M504.4 392.3l-.2 .4M504.5 392.2l-.1 .4M504.8 394.3h-.4v.3M505.1 394.2l-.3 .4M505.2 391.9h.6v-.5l-2.2-1.2-2.9 1.7M505.2 391.6l.3 .1M505.8 391.6l-.3 .4M505.9 391.5l-.1 .4M505.9 391.9l.6-.1 2.3 1.3-.1 .5h-.6M506.1 392.1l-.2-.2v.4l.6 .4M506.1 392.4v-.3l.7 .4-2.5 1.6"/>
<path d="M506.7 394.4l.5-.2 1 .6v.5h-.6M506.9 394.6l-.2-.2 .1 .4 .8 .5M506.9 394.9v-.3l.7 .4v.3M507.4 393.2v-.3l.7 .4v.3M507.4 392.9l-2.3 1.3v.3M507.6 395l.3 .1M507.9 395.9a1.78 1.78 0 0 0 3.1 .6M507.9 396.1a2.64 2.64 0 0 1 4-1.2v1l-.9 .6M507.9 396.4v-.3l.4 .4M508.1 393.6l-.7-.4-2.4 1.4h-.6l-.1-.5 .1 .2M508.1 393.3l.3 .1M508.1 395l-.2 .4"/>
<path d="M508.3 394.9l-.2 .4M508.7 393.3l-.3 .4M508.8 393.2l-.1 .4M509 396.7l-.7-.2v.3M509.8 396.7h-.8v.3M510.4 396.5l-.6 .2v.3M510.4 395.1l.8-.1a1.83 1.83 0 0 1-2.6 1l.2-.3M510.4 394.8l-1.6 .9-.1 .5M510.5 397.4a1.78 1.78 0 0 0 3.1 .6M510.5 397.6l.5-.8a2.34 2.34 0 0 1 3.5-.2l-.1 .8-.8 .6M510.5 397.9v-.3l.4 .4M511 396.5v-.3l-.6 .3v.4"/>
<path d="M511.1 395.2l.1 .1M511.1 394.9l-.7-.1v.3l-1.6 .9M511.6 398.2l-.7-.2v.3M511.9 395.5l-.9 .7M512 395.2l-.1 .7M512.3 398.2h-.7v.3M513 398l-.7 .2v.3M513 396.6l.8-.1a1.67 1.67 0 0 1-2.6 .9l.2-.2M513 396.3l-1.4 .8-.3 .6M513.1 398.9v.3a1.97 1.97 0 0 0 3.1 .3M513.1 399.1v-.2a2.87 2.87 0 0 1 3.7-1.2l.2 .1a1.09 1.09 0 0 1-.8 1.7M513.1 399.4v-.3l.4 .4"/>
<path d="M513.6 398v-.3l-.6 .3v.3M513.7 396.7l.1 .1M513.7 396.4l-.7-.1v.3l-1.6 .9M514.2 399.7l-.7-.2v.3M514.4 397l-.8 .7M514.6 396.7l-.2 .7M514.9 399.7h-.7v.3M515.6 399.5l-.7 .2v.3M515.6 398.1l.8-.1a1.85 1.85 0 0 1-2.6 1l.2-.3M515.6 397.8l-1.6 .9-.1 .5M516.2 399.5v-.3l-.6 .3v.3M516.3 398.2l.1 .1"/>
<path d="M516.3 397.9l-.7-.1v.3l-1.6 .9M517 398.5l-.8 .7M517.1 399.3l2.3-.1 .3 .6M517.1 398.2l-.1 .6M517.2 399.5v.3l.7 .1M517.2 399.8v-.3l1.2 .1-2.2 1.4M519.5 399.9l.2-.5-.1 .5-2.5 1.5h-.8l-.1-.4 .1 .1M519.5 399.6l-2.4 1.4v.4M557.5 395.2l2.1 1.2-37.6 21.7M563.7 396.6l-44.2 25.5M131.7 400.2l.1 .5M131.7 400l.1 .1"/>
<path d="M132.1 401.3l1 1.8 .8 .6 12.5 1.7 17.5 1.6a5.1 5.1 0 0 1 3.4 2.6l4.7 8.9 2.8 7.5M132.4 401.9l8.3 1.3 13.2 1.5M148.3 400.3l2.8 .9 .6 .7-.2 .7-2.5 .5M148.4 400.3l.6 2.8M150.3 404.3l17.7-10.1h.7l1.4 .9 .4 3.2-1.4 .6-2.2-1.2h-.8l-12.2 7M153.9 404.7l7.6 .8 3.7 2M173.1 403.2a14.5 14.5 0 0 0 7.1 2.8l2.1 1.2 1.2 1.6M174.2 407v3l-1.3 .5-2.5-1.1-2.4 1.4M517.1 401l-.8 .1v.3M518.3 401.9l.1 .6 .8 .5h1.1l1.1-.5M518.3 402.1v-.2a2.89 2.89 0 0 1 3.7-1.2l.2 .1a1.13 1.13 0 0 1-.8 1.7M518.3 402.4v-.3l.4 .4"/>
<path d="M519.4 402.7l-.7-.2v.3M520.1 402.7h-.7v.3M520.7 403.6l-.2-.2v.4l1.9 1 .4-.1 .1-.4M520.7 403.9v-.3l1.5 .9M520.8 402.5l-.7 .2v.3M520.8 401.2l.8-.2a1.86 1.86 0 0 1-2.6 1l.2-.3M520.8 400.8l-1.6 .9-.2 .5M521.4 402.5v-.3l-.6 .3v.3M521.5 401.2l.1 .1M521.5 400.9l-.7-.1v.4l-1.6 .8M521.8 403.5h-.3l1.3 .7v.6M522.1 413.2l2.1 1.2-2.2 3.7-2.1-1.2z"/>
<path d="M522.1 413.2l33.3-19.2 2.1 1.2-33.3 19.2M522.2 401.6l-.8 .6M522.4 401.2l-.2 .6M522.5 402.2l.7-.3 .9 .1 .9 .5 .1 .7-.8 .6h-2.3M522.5 404.5h-.3v.3M522.6 402.4l.1 .3h1.6l-.6 .4h-2.5l-.7 .3M522.8 404.5l-.3 .4M522.8 402.4h-.2v.3M523.2 402.4l-.4 .3M523.4 402.3l-.2 .4M523.5 403.5l-1.7 .1M523.8 404.3l.4-.2 1.1 .5-.1 .6-.6-.1"/>
<path d="M523.9 404.4l-.1-.1v.3l.8 .5M523.9 404.7v-.3l.7 .4v.3M524.1 402.4l-.7-.1v.3M524.1 403.5h-.6v.3M524.3 402.6l-.2-.2v.3M524.6 404.8l.3 .1M524.7 403.3l-.6 .2v.3M525 403.1l-.3 .5M525.1 402.8l-.1 .6M525.2 404.9l-.3 .3M525.3 404.7l-.1 .5M526.3 406.4l-.7 .1v.3"/>
<path d="M526.4 404.7l2.3-.1 .2 .5M526.5 404.8l-.1 .3 .7 .2M526.5 405.1v-.3l1.1 .2-2.1 1.3M528.8 405l-2.5 1.4v.3M528.9 405.1l-2.8 1.7h-.5l-.1-.5 .1 .2M528.9 405.1v-.3l-.1 .5M174.4 429.8l1.5 .9M174.8 426l-18.2 11.5-25.2 13.9M175.6 428.3l-.6 1.1-20.4 12.1-.8 1a.55 .55 0 0 0-.1 .8 .55 .55 0 0 0 .7 .1l9.4-5.3 12.1-7.4-.1 2.4-1.2 2.6a211.9 211.9 0 0 1-48.3 25.4M153.7 443l.7 .4"/>
<circle cx="327.3" cy="291.2" r=".33"/>
<circle cx="343" cy="296.6" r=".33"/>
<circle cx="343.8" cy="296.1" r=".33"/>
<circle cx="345.3" cy="294.3" r=".33"/>
<circle cx="348.3" cy="299.2" r=".33"/>
<circle cx="357" cy="296.7" r=".33"/>
<circle cx="357.8" cy="297.2" r=".33"/>
<circle cx="352.2" cy="301.7" r=".33"/>
</g>
<g fill="#000" stroke="#000" stroke-width=".39">
<circle cx="417.9" cy="252.4" r=".24"/>
<circle cx="516.2" cy="256.2" r=".24"/>
<circle cx="470.4" cy="282.7" r=".24"/>
</g>
<!-- layer: Tweak Trail -->
<g fill="none" stroke="#000" stroke-width=".39">
<path d="M605.6 136.4l-11.9 6.8M609.7 134l-2.1 1.2M613.8 131.6l-2.1 1.2M627.7 123.6l-11.8 6.8M573.7 154.8l-8.6 4.9M590 145.4l-13.8 7.9M606.9 157.1l-13.2 7.6M554.8 165.7l-8.6 5M558.9 163.3l-2.1 1.2M563 160.9l-2.1 1.2M572.6 176.9l-9.8 5.6M576.7 174.5l-2.1 1.2"/>
<path d="M580.8 172.2l-2.1 1.2M592.6 165.4l-9.7 5.6M413.2 259.7l-2.1 1.2M425.6 252.6l-10.4 6M429.7 250.2l-2.1 1.2M433.8 247.8l-2 1.2M445.4 241.2l-9.5 5.5M513.8 259.7v14.2M384.3 276.4l-9.5 5.5M388.5 274l-2.1 1.2M392.6 271.7l-2.1 1.1M404.9 264.5l-10.3 6"/>
<path d="M409.1 262.1l-2.1 1.2M493.6 272.8v6.2M513.8 276.2v2.4M493.6 281.4v2.4M493.6 286.2v2.4M493.6 291v6.2M513.8 281v2.4M513.8 285.8v11.9M313.4 317.4l-19.3 11.1M513.8 300v2.4M513.8 304.8v2.4M513.8 309.6v11.9"/>
<path d="M281.4 335.8l-8.5 5M513.8 323.9v2.3M513.8 328.6v2.4M513.8 333.4v11.9M239.8 359.9l-1.6 .9M252.9 352.3l-9.8 5.6M262.6 346.7l-8.6 4.9M266.7 344.3l-2.1 1.2M270.8 341.9l-2.1 1.3M513.8 347.7v2.4M513.8 352.4v2.4M513.8 357.2v11.9"/>
<path d="M513.8 371.5v2.4M513.8 376.2v2.4M513.8 381v14.2"/>
</g>
<!-- layer: Border -->
<g fill="none" stroke="#000" stroke-width=".39">
<path d="M0 0v12.7M25.4 12.7h812.8v533.4h-812.8zM107.9 2.6v10.1M215.9 2.6v10.1M323.8 2.6v10.1M428.8 7.6h5.9l-2.9 5.1zM431.8 2.6v10.1M539.7 2.6v10.1M647.7 2.6v10.1M755.6 2.6v10.1M15.2 139.7h10.2M838.2 139.7h10.1"/>
<path d="M15.2 279.4h10.2M20.3 276.5l5.1 2.9-5.1 3zM838.2 279.4l5.1-2.9v5.9zM838.2 279.4h10.1M15.2 419.1h10.2M838.2 419.1h10.1M0 546.1v12.7h12.7M107.9 546.1v10.2M215.9 546.1v10.2M323.8 546.1v10.2M431.8 546.1l2.9 5.1h-5.9zM431.8 546.1v10.2"/>
<path d="M539.7 546.1v10.2M647.7 546.1v10.2M755.6 546.1v10.2M850.9 558.8h12.7"/>
</g>
<!-- layer: Titleblock -->
<g fill="none" stroke="#000" stroke-width=".39">
<path d="M600.1 498.6h41.5M641.6 488.9v57.2h196.6v-57.2h-238.1v57.2M708.1 488.9v57.2M641.4 513.1h66.6M708.1 502.9h130.1M600.1 530.2h41.5M600.1 525.4h41.5M607.7 538.8h12.3M614.1 532.5v12.7M622.4 538.8h2.4M625.2 537.2l11.1-3.1v9.5l-11.1-3.2zM627.2 538.8h12.3"/>
<path d="M641.6 539.8h196.6M641.6 533.4h66.5M641.6 527.1h196.6M641.6 520.7h66.5M717.5 527.1v12.7M742.9 539.8v6.3M749.3 527.1v12.7M793.7 539.8v6.3M825.5 527.1v12.7"/>
<circle cx="614.1" cy="538.8" r="4.8"/>
<circle cx="614.1" cy="538.8" r="1.58"/>
</g>
<!-- layer: BOM -->
<g fill="none" stroke="#000" stroke-width=".39">
<path d="M647.7 12.7h190.5v64h-190.5zM647.7 19.8h190.5M669.4 19.8v56.9M691.7 19.8v56.9M754.2 19.8v56.9M647.7 26.9h190.5M647.7 34.1h190.5M647.7 41.2h190.5M647.7 48.3h190.5M647.7 55.4h190.5M647.7 62.5h190.5M647.7 69.6h190.5"/>
<path d="M601 106.6l27.9 6.2M467.6 288.9l-13.6 14.9M352.9 305.1l13.1 52.6M469.3 347l-24.8 29.7M295.6 361.3l7.6 20.3M518.6 427.2l17.7 16.5M127.3 463.1l-2.7 11.7"/>
<circle cx="593.6" cy="104.9" r="7.6"/>
<circle cx="448.9" cy="309.5" r="7.6"/>
<circle cx="367.8" cy="365.1" r="7.6"/>
<circle cx="306" cy="388.7" r="7.6"/>
<circle cx="439.6" cy="382.5" r="7.6"/>
<circle cx="541.9" cy="448.9" r="7.6"/>
<circle cx="123" cy="482.3" r="7.6"/>
</g>
<path d="M629.1 112.2l2.8 1.2-3.1-.2zM467.2 288.6l2.5-1.9-1.7 2.6zM352.1 302.1l1.3 2.9-1 .2zM468.9 346.7l2.4-2-1.6 2.7zM294.5 358.4l1.5 2.7-.9 .3zM516.3 425.2l2.6 1.7-.7 .7zM128 460.2l-.2 3.1-1-.3z" fill="#000" stroke="#000" stroke-width=".39"/>
<g font-size="8.5">
<text x="51.6" y="9.4">8</text>
<text x="159.5" y="9.4">7</text>
<text x="267.5" y="9.4">6</text>
<text x="375.4" y="9.3">5</text>
<text x="483.4" y="9.4">4</text>
<text x="591.3" y="9.4">3</text>
<text x="699.3" y="9.4">2</text>
<text x="807.2" y="9.4">1</text>
<text x="16" y="72.9">D</text>
<text x="841.4" y="72.9">D</text>
<text x="591.2" y="107.9">6</text>
<text x="16" y="212.6">C</text>
<text x="841.4" y="212.6">C</text>
<text x="446.7" y="312.5">4</text>
<text x="16.2" y="352.3">B</text>
<text x="841.7" y="352.3">B</text>
<text x="365.5" y="368.2">7</text>
<text x="437.2" y="385.5">5</text>
<text x="303.7" y="391.7">2</text>
<text x="539.6" y="452">3</text>
<text x="120.9" y="485.3">1</text>
<text x="16.2" y="492">A</text>
<text x="841.7" y="492">A</text>
<text x="710.5" y="515.8">M12 PAPRA Controller</text>
<text x="51.6" y="555.5">8</text>
<text x="159.5" y="555.5">7</text>
<text x="267.5" y="555.5">6</text>
<text x="375.4" y="555.4">5</text>
<text x="483.4" y="555.5">4</text>
<text x="591.3" y="555.5">3</text>
<text x="699.3" y="555.5">2</text>
<text x="807.2" y="555.5">1</text>
</g>
<text font-size="7.1" x="601.5" y="496">UNITS: MM</text>
<text font-size="5.3" x="710.5" y="499.5">PAPRA</text>
<g font-size="4.3">
<text x="730.6" y="17.8">PARTS LIST</text>
<text x="653.4" y="24.9">ITEM</text>
<text x="676.1" y="24.8">QTY</text>
<text x="707.3" y="24.9">PART NUMBER</text>
<text x="783.7" y="24.9">PART NAME</text>
<text x="657.5" y="31.5">1</text>
<text x="679.5" y="31.5">1</text>
<text x="692.9" y="31.5">M-MILWAUKEE-48-11-2340</text>
<text x="755.4" y="31.5">MILWAUKEE M12 BATTERY V11</text>
<text x="657.4" y="38.7">2</text>
<text x="679.5" y="38.7">1</text>
<text x="692.9" y="38.7">P-TET-000103-0</text>
<text x="755.4" y="38.7">M12 CONTROLLER PLATE</text>
<text x="657.4" y="45.8">3</text>
<text x="679.5" y="45.8">1</text>
<text x="692.9" y="45.8">P-TET-000102-0</text>
<text x="755.4" y="45.8">M12 CONTROLLER LID</text>
<text x="657.4" y="52.9">4</text>
<text x="679.5" y="52.9">1</text>
<text x="692.9" y="52.9">P-TET-000101-0</text>
<text x="755.4" y="52.9">M12 CONTROLLER BODY (1)</text>
<text x="657.4" y="60">5</text>
<text x="679.5" y="60">1</text>
<text x="692.9" y="60">P-TET-000104-0</text>
<text x="755.4" y="60">M12 LIGHT PIPE CLIP</text>
<text x="657.4" y="67.1">6</text>
<text x="679.5" y="67.1">1</text>
<text x="692.9" y="67.1">P-TET-000100</text>
<text x="755.4" y="67.1">M12 CONTROLLER KNOB V9</text>
<text x="657.4" y="74.2">7</text>
<text x="679.5" y="74.2">1</text>
<text x="693.2" y="74.2">A-TET-001100-0</text>
<text x="755.4" y="74.3">PAPRA CONTROL PCBA V17</text>
<text x="601.8" y="503.6">TOLERANCES:</text>
<text x="601.9" y="508.7">x ± 0.5</text>
<text x="601.5" y="513.8">.x ± .2</text>
<text x="601.5" y="518.9">.xx ± .1</text>
<text x="601.9" y="524">Angles ± 0.5°</text>
<text x="711.3" y="537.6">D</text>
<text x="750.5" y="537.6">D-TET-001102-0</text>
<text x="830.6" y="537.6">1</text>
<text x="809" y="544.5">1/1</text>
</g>
<g font-size="3.5">
<text x="709.2" y="493.1">PROJECT</text>
<text x="709.2" y="506.8">TITLE</text>
<text x="643.4" y="517.2">WWW.TETRABIODISTRIBUTED.ORG</text>
<text x="643.3" y="524.8">APPROVED</text>
<text x="688.4" y="525">Mark Roden</text>
<text x="642.9" y="531.5">APPROVED DATE</text>
<text x="690.7" y="531.4">12/02/2021</text>
<text x="708.9" y="530.9">SIZE</text>
<text x="728.7" y="530.9">DATE</text>
<text x="750.5" y="530.9">PART NO</text>
<text x="828.2" y="530.9">REV</text>
<text x="642.9" y="537.9">CHECKED</text>
<text x="680.3" y="537.7">Patrick Campbell</text>
<text x="725.4" y="537.5">07/02/2021</text>
<text x="642.9" y="544.2">DRAWN</text>
<text x="676.8" y="544.3">Darragh Broadbent</text>
<text x="709.6" y="544.2">DO NOT SCALE</text>
<text x="744.2" y="544.2">MATERIAL:</text>
<text x="795" y="544.2">SHEET</text>
</g>
<text font-size="3.2" x="601.6" y="529.2">3rd ANGLE PROJECTION</text>
</svg>
